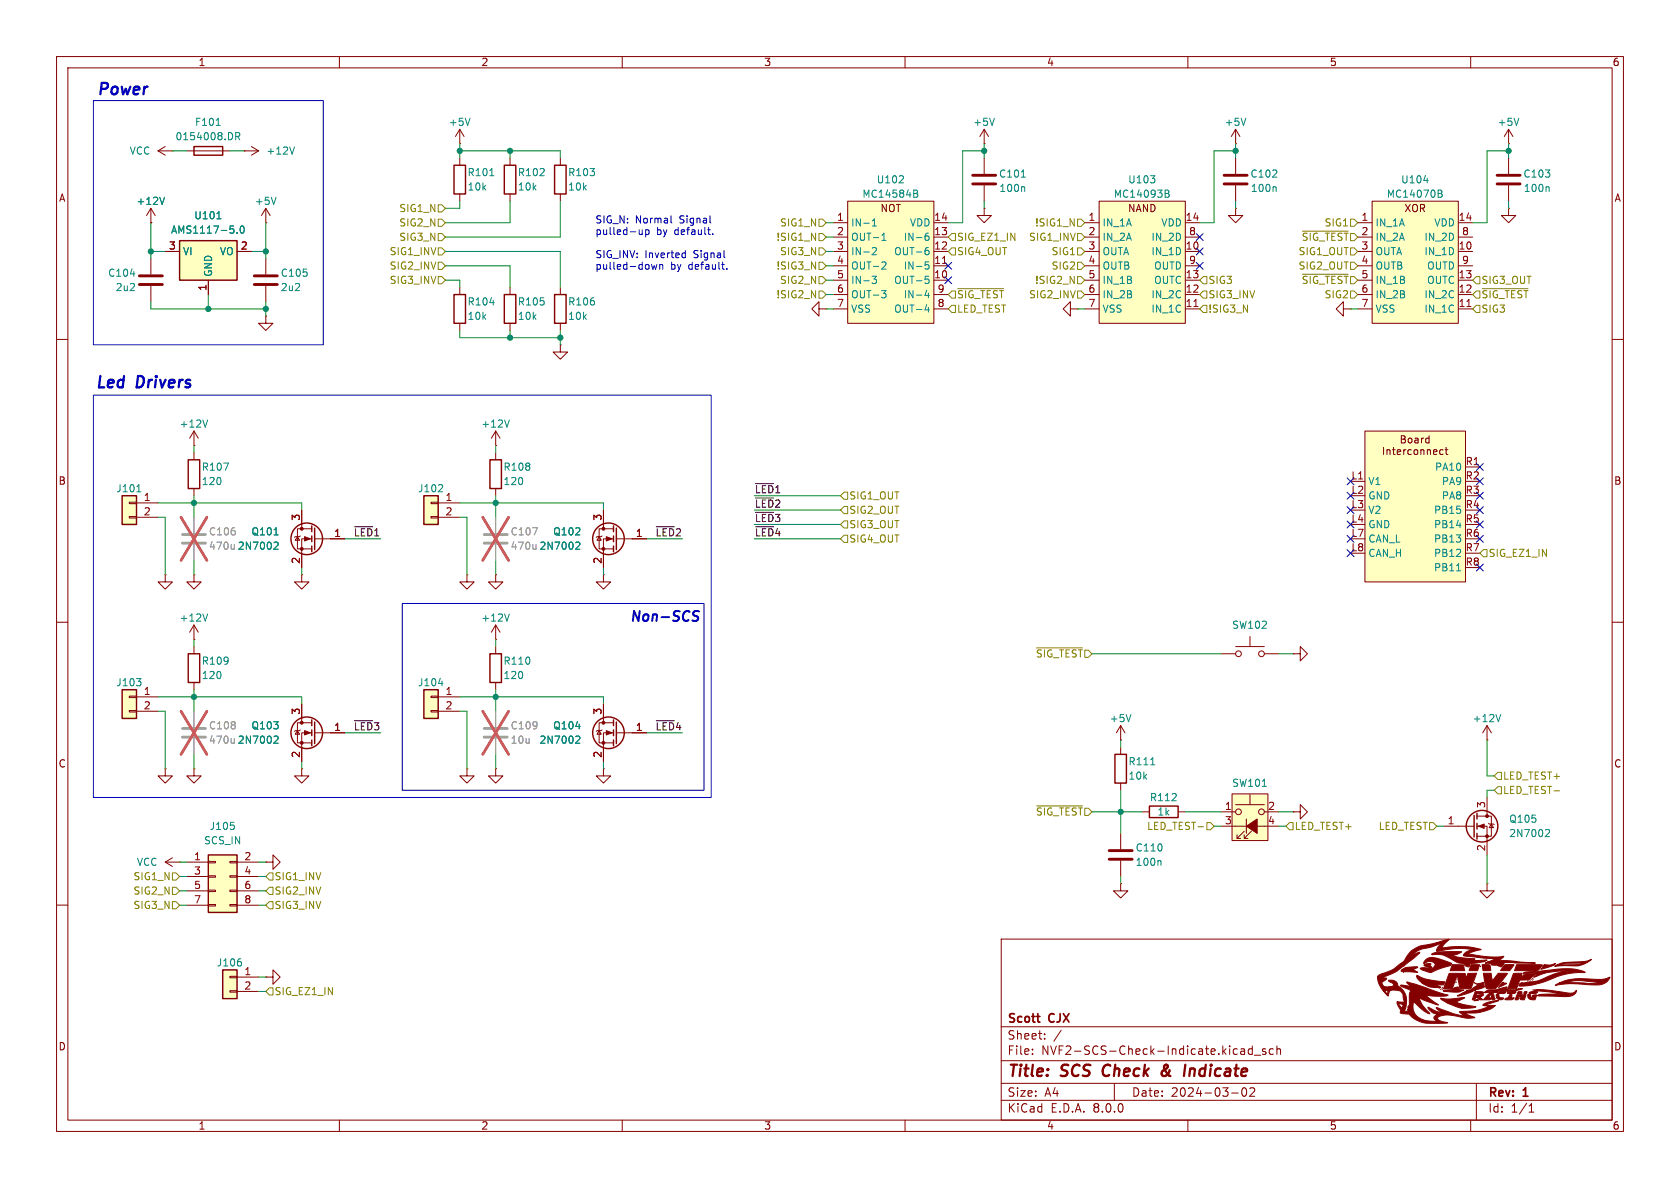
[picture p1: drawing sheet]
<svg xmlns="http://www.w3.org/2000/svg" width="297mm" height="210mm" viewBox="0 0 297 210" stroke-linecap="round" stroke-linejoin="round" font-family="sans-serif">
<path d="M0 0h297v210h-297z" fill="#fff" stroke="#fff" stroke-width=".18"/>
<g fill="none" stroke="#840000" stroke-width=".18">
<path d="M10 10h277v190h-277zM12 12h273v186h-273zM60 10v2M110 10v2M160 10v2M210 10v2M260 10v2M174 27.9v2.8M174 32.8v2.8M10 60h2M285 60h2M10 110h2"/>
<path d="M106.7 101.6v1.3h1.2l-1.2 1.2-1.3-1.2h1.3M106.7 101.6h.1M285 110h2M82.5 135.9v1.3h1.3l-1.3 1.2-1.2-1.2h1.2M82.5 135.9h.1M105.9 129.2l.4 .6h-.8zM106.4 129l-.1 .2h-.8l-.1 .1M106.7 124.5v3.3M108.5 129.5h-1.8v5.1M108.5 127.8h-2.6v3.5h2.6M109 129.5h5.3M10 160h2"/>
<path d="M285 160h2M177 166h108v32h-108zM60 198v2M110 198v2M160 198v2M177 194.5h108M177 191.5h108M177 187.5h108M177 181.5h108M182.5 186.3v.1M182.5 185.5v.1M184.7 183.6v.1"/>
<path d="M184.7 182.8v.1M187.6 182.1l-1.3 2M197 191.5v3M210 198v2M217.7 193.2h1.2M219.4 185.5h.6v.9M219.4 186.3h.6M219.7 192.4l.2-.1a.81 .81 0 0 1 .6 .6 .81 .81 0 0 1-.3 .8l-.2 .1a.81 .81 0 0 1-.3-1.4zM220 185.8l-.6 .1M221 192.4l.5-.1 .2 .1 .1 .3-.9 1.1h.9M221.4 185.5l-.4-.1-.3 .3v.4l.1 .2h.6M221.4 184.9v1.5"/>
<path d="M221.7 186.5h1.2M223.7 185.5l-.3-.1-.2 .2v.2l.5 .2v.3h-.5M225.1 185.5l-.4-.1-.3 .3v.4l.1 .2h.6M225.7 185.5l.3-.1 .3 .1 .1 .9M225.7 184.9v1.5M260 198v2M261 191.5v6.5M270.3 196.6h.9M270.3 195.5l.4-.4v1.5"/>
</g>
<path d="M195.2 188.5a1.27 1.27 0 0 0 0 1.6M205.4 190a.53 .53 0 0 0 .9 0M206.3 188.8l-.9 .7M206.4 188.3l-.2-.1a.41 .41 0 0 0-.4 .5l.6 1.1M210.4 188.9l-.1 1.3M211 188.9l-.6 .2" fill="none" stroke="#840000" stroke-width=".4"/>
<g fill="none" stroke="#840000" stroke-width=".25">
<path d="M108.5 127.3v1M108.5 129v1M108.5 130.8v1M109 127.6v3.8"/>
<circle cx="107.6" cy="129.5" r="2.79"/>
</g>
<g fill="#840000" stroke="#840000" stroke-width=".18">
<path d="M107.2 129.2l1 .3-1 .4z"/>
<circle cx="106.7" cy="131.3" r=".25"/>
<circle cx="106.7" cy="127.8" r=".25"/>
</g>
<path d="M180.6 31.3h.7M181 33l.2 .2v.7M102 130.1l.4 .1 .1 .3-.8 .9h.8" fill="none" stroke="#008484" stroke-width=".18"/>
<path d="M172 32.5h4M172 31h4" fill="none" stroke="#840000" stroke-width=".51"/>
<path d="M74.9 121.9h2.6v5.1h-2.6z" fill="#ffffc2"/>
<g fill="none" stroke="#840000" stroke-width=".18">
<path d="M174 25.4h.1M174 36.8v1.3h1.3l-1.3 1.3-1.3-1.3h1.3M174 36.8h.1M174 22.9l-.8 1.2M174 22.9v2.5M174 22.9l.8 1.2M34.3 114.3v1.3M87.6 113h.1M87.6 110.5l-.7 1.3M87.6 110.5v2.5M87.6 114.3v1.3M87.6 110.5l.8 1.3"/>
<path d="M215.9 115.6h2.5M218.4 114.3h5.1M221 112.5v1.8M223.5 115.6h2.6M29.2 135.9v1.3h1.3l-1.3 1.2-1.3-1.2h1.3M29.2 135.9h.1M34.3 135.9v1.3h1.3l-1.3 1.2-1.3-1.2h1.3M34.3 135.9h.1M34.3 120.7v1.2M52.6 129.2l.4 .6h-.8zM53.1 129l-.1 .2h-.8l-.1 .1M53.3 135.9v1.3h1.3l-1.3 1.2-1.2-1.2h1.2"/>
<path d="M53.3 135.9h.1M53.3 124.5v3.3M55.1 129.5h-1.8v5.1M55.1 127.8h-2.5v3.5h2.5M55.6 129.5h5.4M76.2 125.6h1.3v.3h-1.3zM76.2 123.1h1.3v.2h-1.3zM77.5 123.2h3.8M77.5 125.7h3.8M87.6 135.9v1.3h1.3l-1.3 1.2-1.2-1.2h1.2M87.6 135.9h.1M87.6 120.7v1.2"/>
<path d="M106.7 135.9v1.3h1.2l-1.2 1.2-1.3-1.2h1.3M106.7 135.9h.1M198.1 130.8h.1M198.1 128.3l-.7 1.2M198.1 128.3v2.5M198.1 132.1v1.3M198.1 138.4v1.3M198.1 128.3l.8 1.2"/>
<circle cx="218.9" cy="115.6" r=".51"/>
<circle cx="223" cy="115.6" r=".51"/>
</g>
<g fill="none" stroke="#840000" stroke-width=".25">
<path d="M33.3 115.6h2v5.1h-2zM86.6 115.6h2v5.1h-2zM55.1 127.3v1M55.1 129v1M55.1 130.8v1M55.6 127.6v3.8M74.9 121.9h2.6v5.1h-2.6zM197.1 133.4h2v5h-2z"/>
<circle cx="54.2" cy="129.5" r="2.79"/>
</g>
<path d="M175.8 20.9l-.4 1.3M90 108.5l-.4 1.3M48.6 130.1l.5 .1 .1 .3-.8 .9h.8M77.5 120.8h.8M199.9 126.3l-.4 1.3M203.4 135.2h.8" fill="none" stroke="#008484" stroke-width=".18"/>
<path d="M32.3 130.3h4M32.3 128.8h4M85.6 130.3h4.1M85.6 128.8h4.1" fill="none" stroke="#a1a1a1" stroke-width=".51"/>
<path d="M34.3 125.7v2.8M34.3 130.6v2.8M87.6 125.7v2.8M87.6 130.6v2.8" fill="none" stroke="#a1a1a1" stroke-width=".18"/>
<path d="M32 125.7l4.6 7.7M36.6 125.7l-4.6 7.7M85.3 125.7l4.6 7.7M89.9 125.7l-4.6 7.7" fill="none" stroke="#e75356" stroke-width=".46"/>
<g fill="#840000" stroke="#840000" stroke-width=".18">
<path d="M53.8 129.2l1.1 .3-1.1 .4z"/>
<circle cx="53.3" cy="131.3" r=".25"/>
<circle cx="53.3" cy="127.8" r=".25"/>
</g>
<path d="M194.3 35.6h15.2v21.6h-15.2z" fill="#ffffc2"/>
<g fill="none" stroke="#840000" stroke-width=".18">
<path d="M191.8 39.4h2.5M194.3 35.6h15.2v21.6h-15.2zM209.5 39.4h2.6M189.2 54.6v1.3l-1.2-1.3 1.2-1.3v1.3h1.3M190.5 54.6h.1M191.8 44.5h2.5M191.8 54.6h2.5M191.8 52.1h2.5M191.8 49.5h2.5M191.8 41.9h2.5M191.8 47h2.5M209.5 44.5h2.6"/>
<path d="M209.5 54.6h2.6M209.5 52.1h2.6M209.5 49.5h2.6M209.5 41.9h2.6M209.5 47h2.6M211.1 54.2h.7M87.6 78.7h.1M87.6 76.2l-.7 1.3M87.6 76.2v2.5M87.6 76.2l.8 1.3M99.1 61v1.2h1.2l-1.2 1.3-1.3-1.3h1.3M99.1 61h.1"/>
<path d="M82.5 101.6v1.3h1.3l-1.3 1.2-1.2-1.2h1.2M82.5 101.6h.1M87.6 101.6v1.3h1.3l-1.3 1.2-1.2-1.2h1.2M87.6 101.6h.1M228.6 115.6h1.3v1.2l1.2-1.2-1.2-1.3v1.3M228.6 115.6h.1M255.3 146.1h5.3M261.1 146.1h1.8v5M261.1 144.3h2.6v3.5h-2.6M262.9 156.2v1.3h1.3l-1.3 1.3-1.3-1.3h1.3M262.9 156.2h.1M262.9 141v3.3"/>
<path d="M263.1 145.5l.2 .2h.7l.2 .1M263.7 145.7l.3 .6h-.7z"/>
</g>
<path d="M203.4 31.1h.8l-.5 .4M204.1 31.7v.5M206 33.6l.6 .1v.3l-.2 .2M206 34.2h.4M206.4 34.2l.3 .2-.1 .3-.6 .2M90 74.2l-.4 1.3M273.4 146.6l.4 .1 .1 .3-.7 .9h.7" fill="none" stroke="#008484" stroke-width=".18"/>
<g fill="none" stroke="#840000" stroke-width=".25">
<path d="M260.6 144.1v3.9M261.1 143.8v1M261.1 145.5v1.1M261.1 147.3v1"/>
<circle cx="262" cy="146" r="2.79"/>
</g>
<g fill="#840000" stroke="#840000" stroke-width=".18">
<path d="M261.4 146.1l1-.4v.7z"/>
<path d="M260.7 173.7l.1 .1z"/>
<path d="M260.8 173.8l.2 .1z"/>
<path d="M257.4 173.6v.1z"/>
<path d="M256.7 170.5l2 .1 .2 1h-2.5z"/>
<path d="M261.8 170.8l-.1 .1z"/>
<path d="M265.7 173.6l.1 .2z"/>
<path d="M269.5 175.3h.5a.31 .31 0 0 1-.2 .3 .31 .31 0 0 1-.4-.1z"/>
<path d="M263.4 175.4l.5-.1 .1 .3h-.8z"/>
<path d="M268.4 175.3a.41 .41 0 0 1 .7 .3h-.8z"/>
<path d="M260.8 175.3h.4a1.14 1.14 0 0 1 1.1 .2l-.2 .1h-1.4z"/>
<path d="M260.1 170.5l1.5 .1-.4 1-1.5-.1z"/>
<path d="M266 170.5l1.7 .1-.8 1h-1.6z"/>
<path d="M262 170.5h.7a.57 .57 0 0 1 .7 .1 .57 .57 0 0 1 .1 .7v.3h-1.3z"/>
<path d="M264.7 175.5a2.43 2.43 0 0 1 1.6-.2 .74 .74 0 0 1-1 .3z"/>
<path d="M264.5 175.8h.4a.64 .64 0 0 0 .9 .6h.1a.76 .76 0 0 1-1 .3 .76 .76 0 0 1-.4-.9z"/>
<path d="M266.6 175.4l.3-.1h1.1a.5 .5 0 0 1-.8 .3h-.7z"/>
<path d="M270.3 175.5a2.22 2.22 0 0 1 1.5-.2 .72 .72 0 0 1-.9 .3h-.6z"/>
<path d="M265.6 173.7l.8 .1-1.5 .8z"/>
<path d="M260.6 176.9h.4l.1-.2-.2 .1 .3-.1 .2 .1z"/>
<path d="M268.1 170.5h4.3l.3 .1-.1 .1a1.22 1.22 0 0 1-1.1 .9h-3.8z"/>
<path d="M251.8 170.6a1.17 1.17 0 0 1 1.2-.1l-.2 .1 .3 .5-1.1-.3z"/>
<path d="M266.1 176.6l.1-.1a.68 .68 0 0 0 .7-.7h.4l-.1 .6h.5a1.5 1.5 0 0 1-1.7 .3z"/>
<path d="M267.6 172.1h1.5l-.2 .7 .7-.7h1.9l-1.2 1.1-1.6 .1-.6 1.5h-1.5z"/>
<path d="M270.1 175.8h.4a.46 .46 0 0 0 .5 .5v-.1l-.1-.1a.53 .53 0 0 1 .7-.1l-.2 .7a.94 .94 0 0 1-1.3-.9z"/>
<path d="M273 170.6v-.1a2.83 2.83 0 0 0 2-.2v.1a4.9 4.9 0 0 1-2.6 .9l.3-.2z"/>
<path d="M268.2 175.8h.8l.2 .2a.37 .37 0 0 1 .6-.1l-.3 .8h-.7l-.1-.7-.3 .7h-.5z"/>
<path d="M262.9 175.9l.6-.1-.3 .5 .5 .1-.1-.6h.4l.2 .9h-.4l-.1-.2a.73 .73 0 0 1-.8 .2h-.6z"/>
<path d="M255.2 175.1l1.6-.2a.84 .84 0 0 1 1-.4 .65 .65 0 0 0 .9 .5h.1a5.5 5.5 0 0 1-3.4 .3z"/>
<path d="M262.2 172.1h1.4l.2 1.2 1.1-1.2h1.6l-1.4 1.8a1.44 1.44 0 0 1-1.8 .9h-.5l-.1-.3z"/>
<path d="M260.6 175.8h.5l-.1 .2 1.2-.2a.49 .49 0 0 1-.5 .4l.4 .5a1.2 1.2 0 0 1-1.1-.5 .49 .49 0 0 1-.7 .5z"/>
<path d="M247.7 171.5l.1-.1 .9 .1 .4-.2-1.2 .1a4.2 4.2 0 0 1 2.7-.4l-.7 .4 .7 .5-2.7-.1-.1-.1z"/>
<path d="M256.2 172.1h2.8l.2 .7 .3-.7 1.5-.1-1 2.8h-1.9l-.5-2.3-.9 2.3h-1.5z"/>
<path d="M250.5 172.4a13.4 13.4 0 0 0 4.9 1.2l-.2 .5h-1.2l-1.3-.3 2 .7a3.9 3.9 0 0 1-3.4-.8h1.3h-1.3l-.6-.6z"/>
<path d="M252.1 169.6a2.5 2.5 0 0 1 2.5 0l1.9 .7a.38 .38 0 0 1-.3 .5l-2.7 .9a1.68 1.68 0 0 1-1.8-.1l-.6-.4a3.1 3.1 0 0 1 2.1 .1l.3-.3a.52 .52 0 0 0 .2-.6 .52 .52 0 0 0-.6-.4 1.58 1.58 0 0 0-1.4 .4l.1-.4z"/>
<path d="M254.7 176.5a16.4 16.4 0 0 0 4.2-.2v.1l-1.5 .8 1.2 .3 2.3 .5a6.5 6.5 0 0 1-5.4-.9l-.6-.4z"/>
<path d="M274.9 170.8l.4-.2 3.9-.1 .9-.3h-.2a19.8 19.8 0 0 0-4.6 .4l1.4-.5 3.5 .1-3.5-.1 3.5-.1 1.1-.4a4.4 4.4 0 0 1-3.3 1.1z"/>
<path d="M271.2 175a34.2 34.2 0 0 1 6.5 .6l.5-.1 .5-.4a1.42 1.42 0 0 1-1.7 1.1l-5.2-.2a2.25 2.25 0 0 1 1.7-.3l2.8 .1-1.9-.4z"/>
<path d="M257.7 176l1.6-.8h.9h-.9l.3-.2a1.28 1.28 0 0 0 1.1-.5l.5-.4-.1-.2 1.2-.2 .1 .6a1 1 0 0 1-1 .6l-.9 .2a6.4 6.4 0 0 1-2.8 1z"/>
<path d="M253.1 168.6a13.4 13.4 0 0 1 5.2-.4l.1 .1-.5 .3-1.3 .4 4.2 .5-.7 .3 2.8-.1-.7 .3-1.6 .3a.66 .66 0 0 0-.9 .6h-.1a.73 .73 0 0 1-.8-.6 4.2 4.2 0 0 1-2.7-1 4.4 4.4 0 0 0-3-.5z"/>
<path d="M275 174.1l.7-.3 2.7-.1a16.2 16.2 0 0 0 4.5 0l-.7-.1a13.1 13.1 0 0 0-4.9 0l-.6 .2h-1a11 11 0 0 1 6.1-.7 4.8 4.8 0 0 0 2.8-.4 2.57 2.57 0 0 1-3 1.4 20.3 20.3 0 0 0-6.6 .1z"/>
<path d="M262.4 175.4h.6l-.4-.1a1.45 1.45 0 0 1 1.5-.3l2.3-.5v.5h.9a.92 .92 0 0 0 1-.2h.9l-2.7 .5-.1-.1a3.2 3.2 0 0 0-2.1 .2h-.1l-.1-.2 .6 .1-.6-.1a.89 .89 0 0 0-1.1 .3z"/>
<path d="M269.4 172l.7-.2 2.4-.2a21.8 21.8 0 0 1 6.6-.1l.5 .1a.48 .48 0 0 1 .6 .3 14.2 14.2 0 0 0-7.1 1.6l-.7 .3a10.6 10.6 0 0 1-3.9 .5 .68 .68 0 0 1 .6-.6l-.1 .1 1.3-.2a6.7 6.7 0 0 0 3.7-1.1l1.9-.7 1.6-.2-.5-.1a12.7 12.7 0 0 0-4.5 .8l-1.4 .4 .5-.5v-.2l-1.1-.1a1.29 1.29 0 0 0-1.2 .2z"/>
<path d="M243.6 172.5l.9-.4a8.5 8.5 0 0 0 3.9-2.5 4.9 4.9 0 0 1 4.4-2.7l1.2-.3 1.1 .1-1.1-.1 2.2-.6-1.1 1.1-.2 .4h.3a14.9 14.9 0 0 1 6.7 .3l-1.3 .4-1.1 .4 .2 .1a21 21 0 0 0 6.2 .4l-.4 .3-.9 .6a16.9 16.9 0 0 1 5 .1l1.8 .1h-3.4h-.4v-.1h.1h-.1a2.44 2.44 0 0 1-1.7 0h-.9l.9 .3a.59 .59 0 0 1-.9 .4l-.2-.1h.3l-1.3-.1-.4-.3h-.9l.5-.2h4.4h-4.4l.1-.1 5.6 .1h-.7h.1l-.3-.1h-4.7l1.6-.6h-2.3l-3.7-.5a2.03 2.03 0 0 1 2-1.1 18 18 0 0 0-6.7 .4 1.76 1.76 0 0 1 1-1.5l-2.4 .8a4.5 4.5 0 0 0-3.3 1.7l1-.7 .7-.1-.9 .9-2.2 1.7a11.7 11.7 0 0 1-3.4 1.8l.6 .2-.8 .6a.93 .93 0 0 0 1.4 .8l.5-.1 .2-.3-1-.6a1.24 1.24 0 0 1 1.8 .9 3.5 3.5 0 0 1 1.1 4.5l1-.2-.5-.1 .3-.4h-.2l.3-.5v-1.8l.2-.7-1.8-.9 .3-.1 1.5 .3-.7-.7v-.1l7.3 2.3a10.1 10.1 0 0 1-3.9 0l2.2 1.8-3.4-1.2a7.1 7.1 0 0 0 1.9 2.7 7.1 7.1 0 0 1-2.9-2.1 2.48 2.48 0 0 0 2.3 3.3l1.9 .2-.6-.6a.72 .72 0 0 1 .7-.6 2.25 2.25 0 0 1-1.8-1.4l.2 .1a4.2 4.2 0 0 0 2.6 .9 1.38 1.38 0 0 1-1.3-.9l3.1 1.1 2 .5-.9-.9a11.2 11.2 0 0 0 5.1-.9l-1.1-.2a5.2 5.2 0 0 1 2.9-.8l-2.4 .7 1.8 .1-.3 .3a8.7 8.7 0 0 1-5.1 1.1l1.7 .8-1.3 .1-1.4-.3a4.8 4.8 0 0 0-3.8 .1l-.1 .2a1.79 1.79 0 0 0 1.7 .7l.1 .1-2.2 .1a5.2 5.2 0 0 1-4.6-1.6l-1.2-.1-.4-.2a.85 .85 0 0 0-.3-1l-.2-.6h.2l.6 .8 .3-.6-.8-.3-.3 .1v-.3h1.3l-.2-.5a1.38 1.38 0 0 0-1.7-1.6 .89 .89 0 0 0-1 1.1l-.9-.9h.3l.5 .5a.37 .37 0 0 0 .1-.4 .37 .37 0 0 0-.4-.2l-.5 .1a3.2 3.2 0 0 1-.9-2.7z"/>
<circle cx="262.9" cy="147.8" r=".25"/>
<circle cx="262.9" cy="144.3" r=".25"/>
</g>
<path d="M85.6 96h4.1M85.6 94.5h4.1" fill="none" stroke="#a1a1a1" stroke-width=".51"/>
<path d="M87.6 91.4v2.8M87.6 96.3v2.8M94.2 93.3h.8l-.5 1.3" fill="none" stroke="#a1a1a1" stroke-width=".18"/>
<path d="M85.3 91.4l4.6 7.7M89.9 91.4l-4.6 7.7" fill="none" stroke="#e75356" stroke-width=".46"/>
<path d="M217.8 140.3h6.4v8.3h-6.4z" fill="#ffffc2"/>
<g fill="none" stroke="#840000" stroke-width=".18">
<path d="M215.9 146.1h10.2M215.9 143.5h2.5M217.8 140.3h6.4v8.3h-6.4zM218.4 142.2h5.1M218.7 147.6v.6h.6M220 147.6v.6h.6M220 146.9l-1.3 1.3M220.3 144.8v2.5M221 140.5v1.7M221.2 146.9l-1.2 1.3M223.5 143.5h2.6"/>
<circle cx="218.9" cy="143.5" r=".51"/>
<circle cx="223" cy="143.5" r=".51"/>
</g>
<path d="M220.3 146.1l1.9-1.3v2.5z" fill="#840000" stroke="#840000" stroke-width=".18"/>
<path d="M223.2 139h.7" fill="none" stroke="#008484" stroke-width=".18"/>
<path d="M74.9 87.6h2.6v5.1h-2.6z" fill="#ffffc2"/>
<g fill="none" stroke="#840000" stroke-width=".18">
<path d="M144.8 54.6v1.3l-1.3-1.3 1.3-1.3v1.3h1.2M146 54.6h.1M52.6 94.9l.4 .6h-.8zM53.1 94.7l-.1 .2h-.8l-.1 .1M53.3 90.2v3.3M55.1 95.3h-1.8v5M55.1 93.5h-2.5v3.5h2.5M55.6 95.3h5.4M76.2 91.3h1.3v.3h-1.3zM76.2 88.8h1.3v.2h-1.3zM77.5 88.9h3.8M77.5 91.4h3.8"/>
<path d="M87.6 80v1.3M87.6 86.4v1.2M53.3 101.6v1.3h1.3l-1.3 1.2-1.2-1.2h1.2M53.3 101.6h.1M228.6 143.5h1.3v1.3l1.2-1.3-1.2-1.3v1.3M228.6 143.5h.1"/>
</g>
<g fill="none" stroke="#840000" stroke-width=".25">
<path d="M55.1 93v1M55.1 94.7v1.1M55.1 96.5v1M55.6 93.3v3.9M74.9 87.6h2.6v5.1h-2.6zM86.6 81.3h2v5.1h-2z"/>
<circle cx="54.2" cy="95.2" r="2.79"/>
</g>
<path d="M48.5 94.6h.7M48.6 95.8l.5 .1 .1 .3-.8 .9h.8M78.1 85.7l.2 .2-.1 .3-.7 .7h.8" fill="none" stroke="#008484" stroke-width=".18"/>
<path d="M32.3 96h4M32.3 94.5h4" fill="none" stroke="#a1a1a1" stroke-width=".51"/>
<path d="M34.3 91.4v2.8M34.3 96.3v2.8" fill="none" stroke="#a1a1a1" stroke-width=".18"/>
<path d="M32 91.4l4.6 7.7M36.6 91.4l-4.6 7.7" fill="none" stroke="#e75356" stroke-width=".46"/>
<g fill="#840000" stroke="#840000" stroke-width=".18">
<path d="M53.8 94.9l1.1 .4-1.1 .3z"/>
<circle cx="53.3" cy="97" r=".25"/>
<circle cx="53.3" cy="93.5" r=".25"/>
</g>
<path d="M241.3 76.2h17.8v26.7h-17.8z" fill="#ffffc2"/>
<g fill="none" stroke="#840000" stroke-width=".18">
<path d="M81.3 50.8v1.3M81.3 57.2v1.2M99.1 50.8v1.3M99.1 57.2v1.2M241.3 76.2h17.8v26.7h-17.8zM244.6 79.1v1.2M245.2 79.5v.8M245.2 79.6l.2-.1 .3 .1v.7M246.2 79.5h.5M246.3 79.1v1.1l.4 .1M247 79.9l.6-.1v-.2l-.4-.1-.2 .2 .1 .6h.5M247.7 77h.5l.2 .3-.2 .3 .2 .2 .1 .3-.3 .2h-.5z"/>
<path d="M247.7 77.6h.5M248.2 79.5v.8M248.5 79.5l-.3 .2M249 77.6l.2-.1 .4 .1v.5l-.1 .1-.3 .1-.2-.1zM249.5 79.6l-.4-.1-.2 .2 .1 .6h.5M250.1 79.6l.3-.1 .2 .2v.4l-.2 .2h-.3l-.1-.2zM250.2 77.5h.4l.1 .8M250.7 77.8h-.4l-.2 .2 .2 .3 .4-.1M251.2 79.6l.2-.1 .3 .1v.7M251.2 79.5v.8M251.3 77.5v.8M251.7 77.5l-.4 .2"/>
<path d="M252.3 79.6l.2-.1 .3 .1 .1 .7M252.3 79.5v.8M252.6 77.5h-.3l-.3 .2 .2 .5h.4M252.6 77v1.3M253.4 79.9l.6-.1v-.2l-.4-.1-.2 .2 .1 .6h.5M255.1 79.6l-.3-.1-.3 .2 .1 .6h.5M255.5 79.5h.5M255.7 79.1v1.1l.3 .1M34.3 80v1.3M34.3 86.4v1.2M238.8 85.1h2.5M259.1 82.6h2.5"/>
<path d="M29.2 101.6v1.3h1.3l-1.3 1.2-1.3-1.2h1.3M29.2 101.6h.1M34.3 101.6v1.3h1.3l-1.3 1.2-1.3-1.2h1.3M34.3 101.6h.1M262.9 130.8h.1M262.9 128.3l-.8 1.2M262.9 128.3v2.5M262.9 128.3l.8 1.2"/>
</g>
<path d="M86.6 53.5h.8M39.5 81.9h.9l-.6 1.2M257.5 100.9h.7M265.3 126.3l-.4 1.3" fill="none" stroke="#008484" stroke-width=".18"/>
<path d="M80.3 52.1h2v5.1h-2zM98 52.1h2.1v5.1h-2.1zM33.3 81.3h2v5.1h-2z" fill="none" stroke="#840000" stroke-width=".25"/>
<path d="M21.6 121.9h2.5v5.1h-2.5z" fill="#ffffc2"/>
<g fill="none" stroke="#840000" stroke-width=".18">
<path d="M90.2 27.9v1.3M90.2 34.3v1.3M90.2 50.8v1.3M90.2 57.2v1.2M34.3 113h.1M34.3 110.5l-.8 1.3M34.3 110.5v2.5M34.3 110.5l.8 1.3M22.9 125.6h1.2v.3h-1.2zM22.9 123.1h1.2v.2h-1.2zM24.1 123.2h3.8M24.1 125.7h3.8"/>
<path d="M201.9 143.5h1.3M208.3 143.5h1.2"/>
</g>
<path d="M89.2 29.2h2v5.1h-2zM89.2 52.1h2v5.1h-2zM21.6 121.9h2.5v5.1h-2.5zM203.2 142.5h5.1v2h-5.1z" fill="none" stroke="#840000" stroke-width=".25"/>
<path d="M24.1 120h.8l-.4 .4M36.7 108.5l-.4 1.3M24.8 120.5l.1 .2-.1 .5" fill="none" stroke="#008484" stroke-width=".18"/>
<path d="M21.6 87.6h2.5v5.1h-2.5z" fill="#ffffc2"/>
<path d="M22.9 91.3h1.2v.3h-1.2zM22.9 88.8h1.2v.2h-1.2zM24.1 88.9h3.8M24.1 91.4h3.8" fill="none" stroke="#840000" stroke-width=".18"/>
<path d="M21.6 87.6h2.5v5.1h-2.5z" fill="none" stroke="#840000" stroke-width=".25"/>
<path d="M24.2 86.9h.7" fill="none" stroke="#008484" stroke-width=".18"/>
<path d="M39.4 171.5h2.5v5h-2.5z" fill="#ffffc2"/>
<path d="M198.1 156.2v1.3h1.3l-1.3 1.3-1.3-1.3h1.3M198.1 156.2h.1M40.6 175.1h1.3v.3h-1.3zM40.6 172.6h1.3v.2h-1.3zM41.9 172.7h3.8M41.9 175.3h3.8M47 172.7h1.3v-1.2l1.2 1.2-1.2 1.3v-1.3M47 172.7h.1" fill="none" stroke="#840000" stroke-width=".18"/>
<path d="M39.4 171.5h2.5v5h-2.5z" fill="none" stroke="#840000" stroke-width=".25"/>
<path d="M42.6 170l.1 .2-.1 .5" fill="none" stroke="#008484" stroke-width=".18"/>
<path d="M149.9 35.6h15.2v21.6h-15.2z" fill="#ffffc2"/>
<g fill="none" stroke="#840000" stroke-width=".18">
<path d="M147.3 39.4h2.6M149.9 35.6h15.2v21.6h-15.2zM165.1 39.4h2.5M147.3 49.5h2.6M147.3 47h2.6M147.3 44.5h2.6M147.3 41.9h2.6M147.3 52.1h2.6M147.3 54.6h2.6M165.1 49.5h2.5M165.1 47h2.5M165.1 44.5h2.5"/>
<path d="M165.1 41.9h2.5M165.1 52.1h2.5M165.1 54.6h2.5M166.6 46.6h.7M47 152.4h1.3v-1.3l1.2 1.3-1.2 1.3v-1.3M47 152.4h.1"/>
</g>
<g fill="none" stroke="#008484" stroke-width=".18">
<path d="M154.2 39.9h.7M154.2 39l.4-.3v1.2M158.9 32.3h.8M159.7 31.2v.4M161.5 33.6l.6 .1 .1 .3-.2 .2M161.5 34.2h.5M162 34.2l.3 .2-.1 .3-.7 .2M154.2 48.8h.7l-.4 .5 .4 .1v.6l-.2 .1-.5-.1M154.2 43.9l.5-.1 .2 .3-.7 .9h.7M155.9 51.4h.7l-.4 .5 .4 .1v.4l-.2 .2h-.4M155.9 42.5h.7M155.9 41.6l.4-.4v1.3"/>
<path d="M156.1 46.3l.4 .1 .1 .3-.7 .9h.7M163.5 41.9l.3-.2 .3 .1 .1 .1v.3l-.2 .3-.4-.1-.1-.2M163.5 54.8h.8M163.6 48.8h.6M163.7 49.3h.3l.2 .3-.1 .4-.4 .1M163.8 44.2l.3 .1 .1 .2v.4l-.4 .1M163.8 51.3l-.3 .9h.8M164.1 43.8h-.3M164.1 41.2l-.3 .1-.3 .5M164.1 51.8v.8M164.1 54.3v.9M164.2 46.3h-.6l-.1 .6 .2-.1h.4l.1 .2v.4l-.2 .2-.5-.2"/>
</g>
<path d="M36.8 151.1h5.1v10.2h-5.1z" fill="#ffffc2"/>
<g fill="none" stroke="#840000" stroke-width=".18">
<path d="M33 26.7h7.6M43.2 26.7h.1M43.2 26.7h2.5M44.4 25.9l1.3 .8M45.7 26.7l-1.3 .7M81.3 25.4h.1M81.3 22.9l-.8 1.2M81.3 22.9v2.5M81.3 27.9v1.3M81.3 34.3v1.3M81.3 22.9l.7 1.2M99.1 27.9v1.3"/>
<path d="M99.1 34.3v1.3M34.3 78.7h.1M34.3 76.2l-.8 1.3M34.3 76.2v2.5M34.3 76.2l.8 1.3M29.2 152.4h2.5M29.2 152.4l1.3 .8M30.5 151.6l-1.3 .8M31.7 152.4h.1M33 152.4h3.8M33 154.9h3.8M33 157.5h3.8"/>
<path d="M36.8 159.9h1.3v.2h-1.3zM36.8 157.4h1.3v.2h-1.3zM36.8 154.8h1.3v.3h-1.3zM36.8 152.3h1.3v.2h-1.3zM40.6 159.9h1.3v.2h-1.3zM40.6 157.4h1.3v.2h-1.3zM40.6 154.8h1.3v.3h-1.3zM40.6 152.3h1.3v.2h-1.3zM41.9 152.4h3.8M41.9 154.9h3.8M41.9 157.5h3.8M198.1 147.3v2.8"/>
<path d="M198.1 152.1v2.8M33 160h3.8M41.9 160h3.8"/>
</g>
<path d="M34.3 25.9h5.1v1.5h-5.1zM80.3 29.2h2v5.1h-2zM98 29.2h2.1v5.1h-2.1zM36.8 151.1h5.1v10.2h-5.1z" fill="none" stroke="#840000" stroke-width=".25"/>
<path d="M38.2 22.2h.7M41.7 24.1l.6-.1 .1-.1-.1-.3-.6-.2v1.3M42 24.1l.4 .6M52.1 26l-.5 1.2M83.1 20.9l-.4 1.3M86.6 31.1h.7M36.7 74.2l-.4 1.3M40.8 145.4h.6M41.3 145.9l.1 .2-.1 .5M205.1 152.1l.1 .2v.7" fill="none" stroke="#008484" stroke-width=".18"/>
<path d="M196.1 151.9h4.1M196.1 150.4h4.1" fill="none" stroke="#840000" stroke-width=".51"/>
<path d="M242.6 35.6h15.2v21.6h-15.2z" fill="#ffffc2"/>
<g fill="none" stroke="#840000" stroke-width=".18">
<path d="M26.7 39.4h.1M26.7 36.8l-.8 1.3M26.7 36.8v2.6M26.7 36.8l.7 1.3M27.9 26.7l1.3 .7M27.9 26.7h2.6M29.2 25.9l-1.3 .8M30.5 26.7h.1M47 39.4h.1M47 36.8l-.8 1.3M47 36.8v2.6M47 36.8l.8 1.3"/>
<path d="M218.4 36.8v1.3h1.3l-1.3 1.3-1.2-1.3h1.2M218.4 36.8h.1M218.4 25.4h.1M218.4 22.9v2.5M218.4 27.9v2.8M218.4 32.8v2.8M218.4 22.9l-.7 1.2M218.4 22.9l.8 1.2M240 39.4h2.6M242.6 35.6h15.2v21.6h-15.2zM257.8 39.4h2.5M47 55.9v1.3h1.3l-1.3 1.2-1.3-1.2h1.3"/>
<path d="M47 55.9h.1M47 45.7v2.8M47 50.5v2.8M240 44.5h2.6M240 54.6h2.6M240 52.1h2.6M240 49.5h2.6M240 41.9h2.6M240 47h2.6M257.8 44.5h2.5M257.8 54.6h2.5M257.8 52.1h2.5"/>
<path d="M257.8 49.5h2.5M257.8 41.9h2.5M257.8 47h2.5M259.3 54.2h.7M105.9 94.9l.4 .6h-.8zM106.4 94.7l-.1 .2h-.8l-.1 .1M106.7 90.2v3.3M108.5 95.3h-1.8v5M108.5 93.5h-2.6v3.5h2.6M109 95.3h5.3"/>
</g>
<path d="M29.1 34.9l-.4 1.2M48.8 34.9l-.4 1.2M220.3 20.9l-.5 1.3M225.4 33l.2 .2v.7M251.7 31.9h.8M254.2 33.6l.6 .1 .1 .3-.2 .2M254.2 34.2h.5M254.7 34.2l.3 .2-.1 .3-.7 .2M102 95.8l.4 .1 .1 .3-.8 .9h.8" fill="none" stroke="#008484" stroke-width=".18"/>
<path d="M216.4 32.5h4.1M216.4 31h4.1M45 50.3h4M45 48.8h4" fill="none" stroke="#840000" stroke-width=".51"/>
<g fill="none" stroke="#840000" stroke-width=".25">
<path d="M108.5 93v1M108.5 94.7v1.1M108.5 96.5v1M109 93.3v3.9"/>
<circle cx="107.6" cy="95.2" r="2.79"/>
</g>
<g fill="#840000" stroke="#840000" stroke-width=".18">
<path d="M107.2 94.9l1 .4-1 .3z"/>
<circle cx="106.7" cy="97" r=".25"/>
<circle cx="106.7" cy="93.5" r=".25"/>
</g>
<path d="M31.7 42.5h10.2v7h-10.2z" fill="#ffffc2"/>
<path d="M31.7 42.5h10.2v7h-10.2z" fill="none" stroke="#840000" stroke-width=".25"/>
<g fill="none" stroke="#840000" stroke-width=".18">
<path d="M26.7 39.4h.1M266.7 36.8v1.3h1.3l-1.3 1.3-1.3-1.3h1.3M266.7 36.8h.1M266.7 25.4h.1M266.7 22.9l-.8 1.2M266.7 22.9v2.5M266.7 27.9v2.8M266.7 32.8v2.8M266.7 22.9l.8 1.2M26.7 45.7v2.8M26.7 50.5v2.8M29.2 44.5h2.5"/>
<path d="M36.8 49.5v2.6M41.9 44.5h2.5M237.5 54.6v1.3l-1.3-1.3 1.3-1.3v1.3h1.3M238.8 54.6h.1M53.3 90.2v2.5M53.3 97.8v2.5M58.4 95.3h2.6M106.7 90.2v2.5M106.7 97.8v2.5M111.8 95.3h2.5M53.3 124.5v2.5M53.3 132.1v2.5"/>
<path d="M58.4 129.5h2.6M106.7 124.5v2.5M106.7 132.1v2.5M111.8 129.5h2.5"/>
</g>
<path d="M29.1 34.9l-.4 1.2M38.3 38.7h.8M268.5 20.9l-.4 1.3M273.7 33l.2 .2v.7M23.1 48.4h.7M41.9 41.1v.1M42.6 40.1l.2-.2a.68 .68 0 0 1 .4 .7 .68 .68 0 0 1-.4 .6l-.2-.1-.1-.4zM48.5 94.6h.7M48.6 95.8l.5 .1 .1 .3-.8 .9h.8M102 95.8l.4 .1 .1 .3-.8 .9h.8M48.6 130.1l.5 .1 .1 .3-.8 .9h.8M102 130.1l.4 .1 .1 .3-.8 .9h.8" fill="none" stroke="#008484" stroke-width=".18"/>
<path d="M264.7 32.5h4M264.7 31h4M24.6 50.3h4.1M24.6 48.8h4.1" fill="none" stroke="#840000" stroke-width=".51"/>
<g fill="none" stroke="#848400" stroke-width=".18">
<path d="M77.5 38.7h.6l.6 .7-.6 .6h-.6zM77.5 36.2h.6l.6 .6-.6 .7h-.6zM144.8 38.7h.6l.6 .7-.6 .6h-.6zM190.5 38.7h.6l.7 .7-.7 .6h-.6zM238.8 38.7h.6l.6 .7-.6 .6h-.6zM77.5 46.4h.6l.6 .6-.6 .6h-.6zM77.5 48.9h.6l.6 .6-.6 .7h-.6zM77.5 43.8h.6l.6 .7-.6 .6h-.6zM77.5 41.3h.6l.6 .6-.6 .6h-.6zM144.8 51.4h.6l.6 .7-.6 .6h-.6zM144.8 41.3h.6l.6 .6-.6 .6h-.6zM144.8 46.4h.6l.6 .6-.6 .6h-.6z"/>
<path d="M144.8 48.9h.6l.6 .6-.6 .7h-.6zM144.8 43.8h.6l.6 .7-.6 .6h-.6zM168.3 54h.6v1.2h-.6l-.7-.6zM168.3 41.3h.6v1.2h-.6l-.7-.6zM168.3 43.8h.6v1.3h-.6l-.7-.6zM168.3 51.4h.6v1.3h-.6l-.7-.6zM169.3 51h8.1M190.5 41.3h.6l.7 .6-.7 .6h-.6zM190.5 51.4h.6l.7 .7-.7 .6h-.6zM190.5 48.9h.6l.7 .6-.7 .7h-.6zM190.5 43.8h.6l.7 .7-.7 .6h-.6zM190.5 46.4h.6l.7 .6-.7 .6h-.6z"/>
<path d="M212.7 51.4h.7v1.3h-.7l-.6-.6zM212.7 48.9h.7v1.3h-.7l-.6-.7zM212.7 54h.7v1.2h-.7l-.6-.6zM230.3 48.5h8M230.3 40.9h8M238.8 46.4h.6l.6 .6-.6 .6h-.6zM238.8 51.4h.6l.6 .7-.6 .6h-.6zM238.8 43.8h.6l.6 .7-.6 .6h-.6zM261 48.9h.6v1.3h-.6l-.7-.7zM261 51.4h.6v1.3h-.6l-.7-.6zM261 54h.6v1.2h-.6l-.7-.6zM262 51h8.1"/>
<path d="M149.2 92.1h.7v1.2h-.7l-.6-.6zM149.2 87h.7v1.3h-.7l-.6-.7zM149.2 94.6h.7v1.3h-.7l-.6-.6zM149.2 89.5h.7v1.3h-.7l-.6-.6zM262.3 97.2h.6v1.2h-.6l-.7-.6zM183.3 114.5h8.1M264.8 139.1h.6v1.2h-.6l-.6-.6zM264.8 136.5h.6v1.3h-.6l-.6-.6zM274.7 139.8h1M30.5 156.8h.6l.6 .7-.6 .6h-.6zM30.5 159.4h.6l.6 .6-.6 .7h-.6zM30.5 154.3h.6l.6 .6-.6 .7h-.6z"/>
<path d="M47 154.9l.6-.6h.7v1.3h-.7zM47.6 156.8h.7v1.3h-.7l-.6-.6zM183.3 142.5h8.1M211.8 146.1h1M213.4 145.4h.6l.6 .7-.6 .6h-.6zM227.3 146.1l.7-.7h.6v1.3h-.6zM252.7 145.4h.7l.6 .7-.6 .6h-.7zM47 160l.6-.6h.7v1.3h-.7zM47.6 174.6h.7v1.3h-.7l-.6-.6z"/>
</g>
<path d="M62.7 93.1h3.2M116 93.1h3.2M133.6 93.1h3.2M133.6 90.6h3.2M133.6 88h3.2M133.6 85.5h3.2M62.7 127.4h3.2M116 127.4h3.2" fill="none" stroke="#000" stroke-width=".18"/>
<g fill="none" stroke="#0000c2" stroke-width=".18">
<path d="M16.5 17.8h40.6v43.2h-40.6zM118.6 38.2v1l.2 .2M125.6 39.4h.1M113 40.6l.1 .8 .3 .1 .1-.2M113.5 40.6v.9M114.1 40.7l.4-.1 .3 .3-.2 .5h-.5M114.1 40.6v1.3M115.2 46.8l.2 .8 .3-.6 .2 .6 .2-.8M116.6 46.8v.8M116.6 46.9l.2-.1h.3l.1 .8M120.8 44.7l.4 .1M121.2 44.3v1.3"/>
<path d="M121.2 45.5l-.4 .1M126 41.3v.2M128.1 45.5l.1 .1M128.5 47.5v.1M16.5 69.9h109.2v71.1h-109.2zM71.1 106.7h53.4v33h-53.4z"/>
</g>
<path d="M123.6 108.1a.74 .74 0 0 0-.9 .1 .39 .39 0 0 0 .1 .6l.5 .2a.44 .44 0 0 1 .1 .5 .44 .44 0 0 1-.4 .3l-.6-.1" fill="none" stroke="#0000c2" stroke-width=".35"/>
<g fill="none" stroke="#008400" stroke-width=".18">
<path d="M26.7 39.4v6.3M30.5 26.7h2.5M40.6 26.7h2.6M47 39.4v6.3M81.3 35.6v1.2h-2.6M81.3 26.7h17.8v1.2M81.3 25.4v2.5M90.2 35.6v3.8h-11.5M90.2 26.7v1.2M99.1 35.6v6.3h-20.4M146 39.4h1.3M174 26.7h-3.8v12.7h-2.6"/>
<path d="M174 25.4v2.5M174 35.6v1.2M218.4 26.7h-3.8v12.7h-2.5M218.4 25.4v2.5M218.4 35.6v1.2M266.7 26.7h-3.8v12.7h-2.6M266.7 25.4v2.5M266.7 35.6v1.2M26.7 44.5h2.5M26.7 53.3v1.3h20.3M36.8 52.1v2.5M44.4 44.5h2.6"/>
<path d="M47 53.3v2.6M78.7 44.5h20.4v6.3M78.7 47h11.5v3.8M78.7 49.5h2.6v1.3M81.3 58.4v1.3h17.8M90.2 58.4v1.3M99.1 58.4v2.6M146 44.5h1.3M146 47h1.3M146 41.9h1.3M146 54.6h1.3M146 49.5h1.3"/>
<path d="M146 52.1h1.3M190.5 54.6h1.3M238.8 54.6h1.2M34.3 78.7v1.3M87.6 78.7v1.3M27.9 91.4h1.3v10.2M27.9 88.9h25.4v1.3M34.3 87.6v3.8M34.3 99.1v2.5M61 95.3h6.3M81.3 88.9h25.4v1.3M81.3 91.4h1.2v10.2"/>
<path d="M87.6 87.6v3.8M87.6 99.1v2.5M114.3 95.3h6.3M133.3 95.3h15.3M133.3 87.6h15.3M133.3 90.2h15.3M133.3 92.7h15.3M34.3 113v1.3M53.3 100.3v1.3M87.6 113v1.3M106.7 100.3v1.3M193 115.6h22.9"/>
<path d="M226.1 115.6h2.5M27.9 123.2h25.4v1.3M27.9 125.7h1.3v10.2M34.3 121.9v3.8M34.3 133.4v2.5M53.3 134.6v1.3M61 129.5h6.3M81.3 123.2h25.4v1.3M81.3 125.7h1.2v10.2M87.6 121.9v3.8M87.6 133.4v2.5M106.7 134.6v1.3"/>
<path d="M114.3 129.5h6.3M198.1 130.8v1.3M198.1 139.7v7.6M262.9 130.8v6.4h1.3M264.2 139.7h-1.3v1.3M31.7 154.9h1.3M31.7 157.5h1.3M31.7 152.4h1.3M45.7 154.9h1.3M45.7 157.5h1.3M45.7 152.4h1.3M193 143.5h8.9"/>
<path d="M198.1 154.9v1.3M209.5 143.5h6.4M214.6 146.1h1.3M226.1 143.5h2.5M226.1 146.1h1.2M254 146.1h1.3M262.9 151.1v5.1M31.7 160h1.3M45.7 160h1.3M45.7 172.7h1.3M45.7 175.3h1.3"/>
</g>
<g fill="none" stroke="#000084" stroke-width=".18">
<path d="M167 46.4l1.2 1.2M167 48.9l1.2 1.2M168.2 46.4l-1.2 1.2M168.2 48.9l-1.2 1.2M211.5 41.3l1.2 1.2M211.5 46.4l1.2 1.2M211.5 43.8l1.2 1.3M212.7 41.3l-1.2 1.2M212.7 46.4l-1.2 1.2M212.7 43.8l-1.2 1.3M238.2 97.2l1.2 1.2M238.2 92.1l1.2 1.2"/>
<path d="M238.2 89.6l1.2 1.2M238.2 87l1.2 1.2M238.2 84.5l1.2 1.2M238.2 94.6l1.2 1.3M239.4 97.2l-1.2 1.2M239.4 92.1l-1.2 1.2M239.4 89.6l-1.2 1.2M239.4 87l-1.2 1.2M239.4 84.5l-1.2 1.2M239.4 94.6l-1.2 1.3M261 99.7l1.2 1.2M261 87l1.2 1.2"/>
<path d="M261 92.1l1.2 1.2M261 89.6l1.2 1.2M261 94.6l1.2 1.3M261 81.9l1.2 1.3M261 84.5l1.2 1.2M262.2 99.7l-1.2 1.2M262.2 87l-1.2 1.2M262.2 92.1l-1.2 1.2M262.2 89.6l-1.2 1.2M262.2 94.6l-1.2 1.3M262.2 81.9l-1.2 1.3M262.2 84.5l-1.2 1.2"/>
</g>
<path d="M34.3 91.4v2.8M34.3 96.3v2.8M87.6 91.4v2.8M87.6 96.3v2.8M94.2 93.3h.8l-.5 1.3M34.3 125.7v2.8M34.3 130.6v2.8M87.6 125.7v2.8M87.6 130.6v2.8" fill="none" stroke="#a1a1a1" stroke-width=".18"/>
<path d="M32 91.4l4.6 7.7M36.6 91.4l-4.6 7.7M85.3 91.4l4.6 7.7M89.9 91.4l-4.6 7.7M32 125.7l4.6 7.7M36.6 125.7l-4.6 7.7M85.3 125.7l4.6 7.7M89.9 125.7l-4.6 7.7" fill="none" stroke="#e75356" stroke-width=".46"/>
<g fill="#008400" stroke="#008400" stroke-width=".18">
<circle cx="174" cy="26.7" r=".46"/>
<circle cx="266.7" cy="26.7" r=".46"/>
<circle cx="218.4" cy="26.7" r=".46"/>
<circle cx="198.1" cy="143.5" r=".46"/>
<circle cx="87.6" cy="123.2" r=".46"/>
<circle cx="87.6" cy="88.9" r=".46"/>
<circle cx="99.1" cy="59.7" r=".46"/>
<circle cx="90.2" cy="59.7" r=".46"/>
<circle cx="36.8" cy="54.6" r=".46"/>
<circle cx="47" cy="44.5" r=".46"/>
<circle cx="26.7" cy="44.5" r=".46"/>
<circle cx="34.3" cy="88.9" r=".46"/>
<circle cx="90.2" cy="26.7" r=".46"/>
<circle cx="81.3" cy="26.7" r=".46"/>
<circle cx="47" cy="54.6" r=".46"/>
<circle cx="34.3" cy="123.2" r=".46"/>
</g>
<g font-size="2.8" fill="#0000c2">
<text x="17" y="17.4">Power</text>
<text x="16.8" y="69.2">Led</text>
<text x="24.2" y="69.2">Drivers</text>
</g>
<g font-size="2.8" fill="#840000">
<text x="178" y="190.9">Title:</text>
<text x="187.7" y="190.9">SCS</text>
<text x="195.8" y="190.9">Check</text>
<text x="207" y="190.9">&amp;</text>
<text x="211.8" y="190.9">Indicate</text>
</g>
<text font-size="2.4" fill="#0000c2" x="111" y="110.4">Non-SCS</text>
<g font-size="2.1" fill="#840000">
<text x="178" y="184">Sheet:</text>
<text x="178" y="181.2">Scott</text>
<text x="185.5" y="181.2">CJX</text>
<text x="178" y="186.7">File:</text>
<text x="184.1" y="186.7">NVF2-SCS-Check-Indicate.kicad_sch</text>
<text x="178" y="196.9">KiCad</text>
<text x="178" y="194.1">Size:</text>
<text x="184.7" y="194.1">A4</text>
<text x="185.7" y="196.9">E.D.A.</text>
<text x="193.3" y="196.9">8.0.0</text>
<text x="200" y="194.1">Date:</text>
<text x="207" y="194.1">2024-03-02</text>
<text x="263" y="194.3">Rev:</text>
<text x="263" y="196.9">Id:</text>
<text x="267.1" y="196.9">1/1</text>
<text x="269.4" y="194.3">1</text>
</g>
<g font-size="1.8" fill="#840000">
<text x="35" y="11.9">1</text>
<text x="85" y="11.9">2</text>
<text x="135" y="11.9">3</text>
<text x="185" y="11.9">4</text>
<text x="235" y="11.9">5</text>
<text x="285" y="11.9">6</text>
<text x="10.3" y="35.9">A</text>
<text x="285.3" y="35.9">A</text>
<text x="147.9" y="39.1">1</text>
<text x="147.9" y="41.7">2</text>
<text x="155.6" y="37.7">NOT</text>
<text x="165.1" y="41.7">13</text>
<text x="165.1" y="39.1">14</text>
<text x="192.3" y="39.1">1</text>
<text x="192.3" y="41.7">2</text>
<text x="199.3" y="37.7">NAND</text>
<text x="209.5" y="39.1">14</text>
<text x="210.1" y="41.7">8</text>
<text x="240.6" y="39.1">1</text>
<text x="240.6" y="41.7">2</text>
<text x="248.2" y="37.7">XOR</text>
<text x="257.8" y="39.1">14</text>
<text x="258.4" y="41.7">8</text>
<text x="29.8" y="44.2">3</text>
<text x="42.5" y="44.2">2</text>
<text x="147.9" y="44.2">3</text>
<text x="147.9" y="46.7">4</text>
<text x="165.1" y="46.7">11</text>
<text x="165.1" y="44.2">12</text>
<text x="192.3" y="44.2">3</text>
<text x="192.3" y="46.7">4</text>
<text x="209.5" y="44.2">10</text>
<text x="210.1" y="46.7">9</text>
<text x="240.6" y="44.2">3</text>
<text x="240.6" y="46.7">4</text>
<text x="257.8" y="44.2">10</text>
<text x="258.4" y="46.7">9</text>
<text x="36.6" y="51.5" transform="rotate(-90 36.6 51.5)">1</text>
<text x="147.9" y="49.3">5</text>
<text x="147.9" y="51.8">6</text>
<text x="165.1" y="49.3">10</text>
<text x="165.7" y="51.8">9</text>
<text x="192.3" y="49.3">5</text>
<text x="192.3" y="51.8">6</text>
<text x="209.5" y="51.8">12</text>
<text x="209.5" y="49.3">13</text>
<text x="240.6" y="49.3">5</text>
<text x="240.6" y="51.8">6</text>
<text x="257.8" y="51.8">12</text>
<text x="257.8" y="49.3">13</text>
<text x="147.9" y="54.4">7</text>
<text x="165.7" y="54.4">8</text>
<text x="192.3" y="54.4">7</text>
<text x="209.5" y="54.4">11</text>
<text x="240.6" y="54.4">7</text>
<text x="257.8" y="54.4">11</text>
<text x="259" y="82.3">R1</text>
<text x="10.3" y="85.9">B</text>
<text x="25.3" y="88.6">1</text>
<text x="78.7" y="88.6">1</text>
<text x="238.8" y="84.8">L1</text>
<text x="238.8" y="87.4">L2</text>
<text x="238.8" y="89.9">L3</text>
<text x="259" y="84.8">R2</text>
<text x="259" y="87.4">R3</text>
<text x="259" y="89.9">R4</text>
<text x="285.3" y="85.9">B</text>
<text x="25.3" y="91.2">2</text>
<text x="53.1" y="92.1" transform="rotate(-90 53.1 92.1)">3</text>
<text x="59" y="95">1</text>
<text x="78.7" y="91.2">2</text>
<text x="106.4" y="92.1" transform="rotate(-90 106.4 92.1)">3</text>
<text x="112.3" y="95">1</text>
<text x="238.8" y="92.5">L4</text>
<text x="238.8" y="95">L7</text>
<text x="259" y="92.5">R5</text>
<text x="259" y="95">R6</text>
<text x="53.1" y="99.8" transform="rotate(-90 53.1 99.8)">2</text>
<text x="106.4" y="99.8" transform="rotate(-90 106.4 99.8)">2</text>
<text x="238.8" y="97.5">L8</text>
<text x="259" y="97.5">R7</text>
<text x="259" y="100.1">R8</text>
<text x="25.3" y="122.9">1</text>
<text x="25.3" y="125.5">2</text>
<text x="78.7" y="122.9">1</text>
<text x="78.7" y="125.5">2</text>
<text x="53.1" y="126.4" transform="rotate(-90 53.1 126.4)">3</text>
<text x="59" y="129.3">1</text>
<text x="106.4" y="126.4" transform="rotate(-90 106.4 126.4)">3</text>
<text x="112.3" y="129.3">1</text>
<text x="10.3" y="135.9">C</text>
<text x="53.1" y="134.1" transform="rotate(-90 53.1 134.1)">2</text>
<text x="106.4" y="134.1" transform="rotate(-90 106.4 134.1)">2</text>
<text x="285.3" y="135.9">C</text>
<text x="216.5" y="143.3">1</text>
<text x="224.1" y="143.3">2</text>
<text x="262.6" y="142.9" transform="rotate(-90 262.6 142.9)">3</text>
<text x="216.5" y="145.8">3</text>
<text x="224.1" y="145.8">4</text>
<text x="255.8" y="145.8">1</text>
<text x="34.2" y="152.1">1</text>
<text x="34.2" y="154.7">3</text>
<text x="43.1" y="152.1">2</text>
<text x="43.1" y="154.7">4</text>
<text x="262.6" y="150.6" transform="rotate(-90 262.6 150.6)">2</text>
<text x="34.2" y="157.2">5</text>
<text x="34.2" y="159.8">7</text>
<text x="43.1" y="157.2">6</text>
<text x="43.1" y="159.8">8</text>
<text x="43.1" y="172.5">1</text>
<text x="43.1" y="175">2</text>
<text x="10.3" y="185.9">D</text>
<text x="285.3" y="185.9">D</text>
<text x="35" y="199.9">1</text>
<text x="85" y="199.9">2</text>
<text x="135" y="199.9">3</text>
<text x="185" y="199.9">4</text>
<text x="235" y="199.9">5</text>
<text x="285" y="199.9">6</text>
</g>
<g font-size="1.8" fill="#008484">
<text x="34.4" y="22.5">F101</text>
<text x="79.2" y="22.5">+5V</text>
<text x="172" y="22.5">+5V</text>
<text x="216.4" y="22.5">+5V</text>
<text x="264.7" y="22.5">+5V</text>
<text x="22.8" y="27.5">VCC</text>
<text x="30.9" y="25">0154008.DR</text>
<text x="47" y="27.5">+12V</text>
<text x="82.6" y="31.3">R101</text>
<text x="82.6" y="33.9">10k</text>
<text x="91.4" y="31.3">R102</text>
<text x="91.4" y="33.9">10k</text>
<text x="100.3" y="31.3">R103</text>
<text x="100.3" y="33.9">10k</text>
<text x="152.4" y="35.2">MC14584B</text>
<text x="154.9" y="32.6">U102</text>
<text x="176.5" y="31.6">C101</text>
<text x="176.6" y="34.1">100n</text>
<text x="196.8" y="35.2">MC14093B</text>
<text x="199.3" y="32.6">U103</text>
<text x="221" y="31.6">C102</text>
<text x="221" y="34.1">100n</text>
<text x="245.1" y="35.2">MC14070B</text>
<text x="247.6" y="32.6">U104</text>
<text x="269.2" y="31.6">C103</text>
<text x="269.3" y="34.1">100n</text>
<text x="24" y="36.4">+12V</text>
<text x="30.1" y="41.5">AMS1117-5.0</text>
<text x="34.2" y="39">U101</text>
<text x="45" y="36.4">+5V</text>
<text x="150.4" y="40.2">IN-1</text>
<text x="160.8" y="40.2">VDD</text>
<text x="194.8" y="40.2">IN_1A</text>
<text x="205.2" y="40.2">VDD</text>
<text x="243.1" y="40.2">IN_1A</text>
<text x="253.5" y="40.2">VDD</text>
<text x="32.3" y="45.3">VI</text>
<text x="38.8" y="45.3">VO</text>
<text x="150.4" y="42.8">OUT-1</text>
<text x="150.4" y="45.3">IN-2</text>
<text x="150.4" y="47.9">OUT-2</text>
<text x="158" y="45.3">OUT-6</text>
<text x="159.7" y="47.9">IN-5</text>
<text x="159.7" y="42.8">IN-6</text>
<text x="194.8" y="42.8">IN_2A</text>
<text x="194.8" y="45.3">OUTA</text>
<text x="194.8" y="47.9">OUTB</text>
<text x="203.5" y="45.3">IN_1D</text>
<text x="203.5" y="42.8">IN_2D</text>
<text x="203.9" y="47.9">OUTD</text>
<text x="243.1" y="42.8">IN_2A</text>
<text x="243.1" y="45.3">OUTA</text>
<text x="243.1" y="47.9">OUTB</text>
<text x="251.7" y="45.3">IN_1D</text>
<text x="251.7" y="42.8">IN_2D</text>
<text x="252.2" y="47.9">OUTD</text>
<text x="19" y="49.1">C104</text>
<text x="20.3" y="51.7">2u2</text>
<text x="37.7" y="49" transform="rotate(-90 37.7 49)">GND</text>
<text x="49.5" y="49.1">C105</text>
<text x="49.5" y="51.7">2u2</text>
<text x="150.4" y="50.4">IN-3</text>
<text x="150.4" y="52.9">OUT-3</text>
<text x="158" y="50.4">OUT-5</text>
<text x="159.7" y="52.9">IN-4</text>
<text x="194.8" y="50.4">IN_1B</text>
<text x="194.8" y="52.9">IN_2B</text>
<text x="203.5" y="52.9">IN_2C</text>
<text x="203.9" y="50.4">OUTC</text>
<text x="243.1" y="50.4">IN_1B</text>
<text x="243.1" y="52.9">IN_2B</text>
<text x="251.7" y="52.9">IN_2C</text>
<text x="252.2" y="50.4">OUTC</text>
<text x="82.6" y="54.2">R104</text>
<text x="82.6" y="56.7">10k</text>
<text x="91.4" y="54.2">R105</text>
<text x="91.4" y="56.7">10k</text>
<text x="100.3" y="54.2">R106</text>
<text x="100.3" y="56.7">10k</text>
<text x="150.4" y="55.5">VSS</text>
<text x="158" y="55.5">OUT-4</text>
<text x="194.8" y="55.5">VSS</text>
<text x="203.5" y="55.5">IN_1C</text>
<text x="243.1" y="55.5">VSS</text>
<text x="251.7" y="55.5">IN_1C</text>
<text x="31.6" y="75.8">+12V</text>
<text x="85" y="75.8">+12V</text>
<text x="35.6" y="83.4">R107</text>
<text x="88.9" y="83.4">R108</text>
<text x="253.6" y="83.4">PA10</text>
<text x="20.5" y="87.2">J101</text>
<text x="35.6" y="86">120</text>
<text x="73.8" y="87.2">J102</text>
<text x="88.9" y="86">120</text>
<text x="241.8" y="86">V1</text>
<text x="241.8" y="88.5">GND</text>
<text x="254.8" y="86">PA9</text>
<text x="254.8" y="88.5">PA8</text>
<text x="44.4" y="94.8">Q101</text>
<text x="97.7" y="94.8">Q102</text>
<text x="241.8" y="91">V2</text>
<text x="241.8" y="93.6">GND</text>
<text x="253.4" y="91">PB15</text>
<text x="253.4" y="93.6">PB14</text>
<text x="241.8" y="96.1">CAN_L</text>
<text x="241.8" y="98.7">CAN_H</text>
<text x="253.4" y="96.1">PB13</text>
<text x="253.4" y="98.7">PB12</text>
<text x="253.4" y="101.2">PB11</text>
<text x="31.6" y="110.1">+12V</text>
<text x="85" y="110.1">+12V</text>
<text x="217.7" y="111.4">SW102</text>
<text x="35.6" y="117.7">R109</text>
<text x="88.9" y="117.7">R110</text>
<text x="20.5" y="121.5">J103</text>
<text x="35.6" y="120.2">120</text>
<text x="73.8" y="121.5">J104</text>
<text x="88.9" y="120.2">120</text>
<text x="44.4" y="129.1">Q103</text>
<text x="95.3" y="131.7">2N7002</text>
<text x="97.7" y="129.1">Q104</text>
<text x="196.1" y="127.9">+5V</text>
<text x="260.2" y="127.9">+12V</text>
<text x="199.4" y="135.5">R111</text>
<text x="199.4" y="138">10k</text>
<text x="203.2" y="141.8">R112</text>
<text x="217.7" y="139.3">SW101</text>
<text x="36" y="149.5">SCS_IN</text>
<text x="37" y="146.9">J105</text>
<text x="204.5" y="144.4">1k</text>
<text x="266.7" y="145.6">Q105</text>
<text x="266.7" y="148.2">2N7002</text>
<text x="24.1" y="153.3">VCC</text>
<text x="200.7" y="150.7">C110</text>
<text x="200.7" y="153.3">100n</text>
<text x="38.2" y="171">J106</text>
</g>
<g font-size="1.8" fill="#848400">
<text x="70.5" y="40.2">SIG2_N</text>
<text x="70.5" y="37.7">SIG1_N</text>
<text x="137.8" y="40.2">SIG1_N</text>
<text x="182.9" y="40.2">!SIG1_N</text>
<text x="234.1" y="40.2">SIG1</text>
<text x="68.8" y="47.9">SIG2_INV</text>
<text x="68.8" y="45.3">SIG1_INV</text>
<text x="70.5" y="42.8">SIG3_N</text>
<text x="137.2" y="42.8">!SIG1_N</text>
<text x="137.2" y="47.9">!SIG3_N</text>
<text x="137.8" y="45.3">SIG3_N</text>
<text x="169.1" y="42.8">SIG_EZ1_IN</text>
<text x="169.1" y="45.3">SIG4_OUT</text>
<text x="181.8" y="42.8">SIG1_INV</text>
<text x="185.8" y="45.3">SIG1</text>
<text x="185.8" y="47.9">SIG2</text>
<text x="229.5" y="47.9">SIG2_OUT</text>
<text x="229.5" y="45.3">SIG1_OUT</text>
<text x="230" y="42.8">~{SIG_TEST}</text>
<text x="68.8" y="50.4">SIG3_INV</text>
<text x="137.2" y="52.9">!SIG2_N</text>
<text x="137.8" y="50.4">SIG2_N</text>
<text x="169.1" y="52.9">~{SIG_TEST}</text>
<text x="181.8" y="52.9">SIG2_INV</text>
<text x="182.9" y="50.4">!SIG2_N</text>
<text x="213.6" y="52.9">SIG3_INV</text>
<text x="213.6" y="50.4">SIG3</text>
<text x="230" y="50.4">~{SIG_TEST}</text>
<text x="234.1" y="52.9">SIG2</text>
<text x="261.8" y="50.4">SIG3_OUT</text>
<text x="261.8" y="52.9">~{SIG_TEST}</text>
<text x="169.1" y="55.5">LED_TEST</text>
<text x="213.6" y="55.5">!SIG3_N</text>
<text x="261.8" y="55.5">SIG3</text>
<text x="150.1" y="88.5">SIG1_OUT</text>
<text x="150.1" y="93.6">SIG3_OUT</text>
<text x="150.1" y="91">SIG2_OUT</text>
<text x="150.1" y="96.1">SIG4_OUT</text>
<text x="263.1" y="98.7">SIG_EZ1_IN</text>
<text x="183" y="116.4">~{SIG_TEST}</text>
<text x="265.6" y="140.6">LED_TEST-</text>
<text x="265.6" y="138">LED_TEST+</text>
<text x="183" y="144.4">~{SIG_TEST}</text>
<text x="202.7" y="146.9">LED_TEST-</text>
<text x="228.8" y="146.9">LED_TEST+</text>
<text x="243.6" y="146.9">LED_TEST</text>
<text x="23.5" y="155.8">SIG1_N</text>
<text x="48.5" y="155.8">SIG1_INV</text>
<text x="23.5" y="158.3">SIG2_N</text>
<text x="23.5" y="160.9">SIG3_N</text>
<text x="48.5" y="160.9">SIG3_INV</text>
<text x="48.5" y="158.3">SIG2_INV</text>
<text x="48.5" y="176.1">SIG_EZ1_IN</text>
</g>
<g font-size="1.8" fill="#0000c2">
<text x="105.2" y="39.7">SIG_N:</text>
<text x="105.2" y="41.7">pulled-up</text>
<text x="112.3" y="39.7">Normal</text>
<text x="116.1" y="41.7">by</text>
<text x="119.4" y="41.7">default.</text>
<text x="120.3" y="39.7">Signal</text>
<text x="105.2" y="45.8">SIG_INV:</text>
<text x="105.2" y="47.9">pulled-down</text>
<text x="114" y="45.8">Inverted</text>
<text x="118.5" y="47.9">by</text>
<text x="121.8" y="47.9">default.</text>
<text x="122.7" y="45.8">Signal</text>
</g>
<g font-size="1.8">
<text x="133.3" y="89.8">~{LED}2</text>
<text x="133.3" y="87.3">~{LED}1</text>
<text x="62.5" y="94.9">~{LED}1</text>
<text x="115.8" y="94.9">~{LED}2</text>
<text x="133.3" y="94.9">~{LED}4</text>
<text x="133.3" y="92.4">~{LED}3</text>
<text x="62.5" y="129.2">~{LED}3</text>
<text x="115.8" y="129.2">~{LED}4</text>
</g>
<g font-size="1.8" fill="#a1a1a1">
<text x="36.8" y="94.8">C106</text>
<text x="90.2" y="94.8">C107</text>
<text x="36.8" y="97.4">470u 2N7002</text>
<text x="90.2" y="97.4">470u 2N7002</text>
<text x="36.8" y="129.1">C108</text>
<text x="36.8" y="131.7">470u 2N7002</text>
<text x="90.2" y="129.1">C109</text>
<text x="90.2" y="131.7">10u</text>
</g>
</svg>
